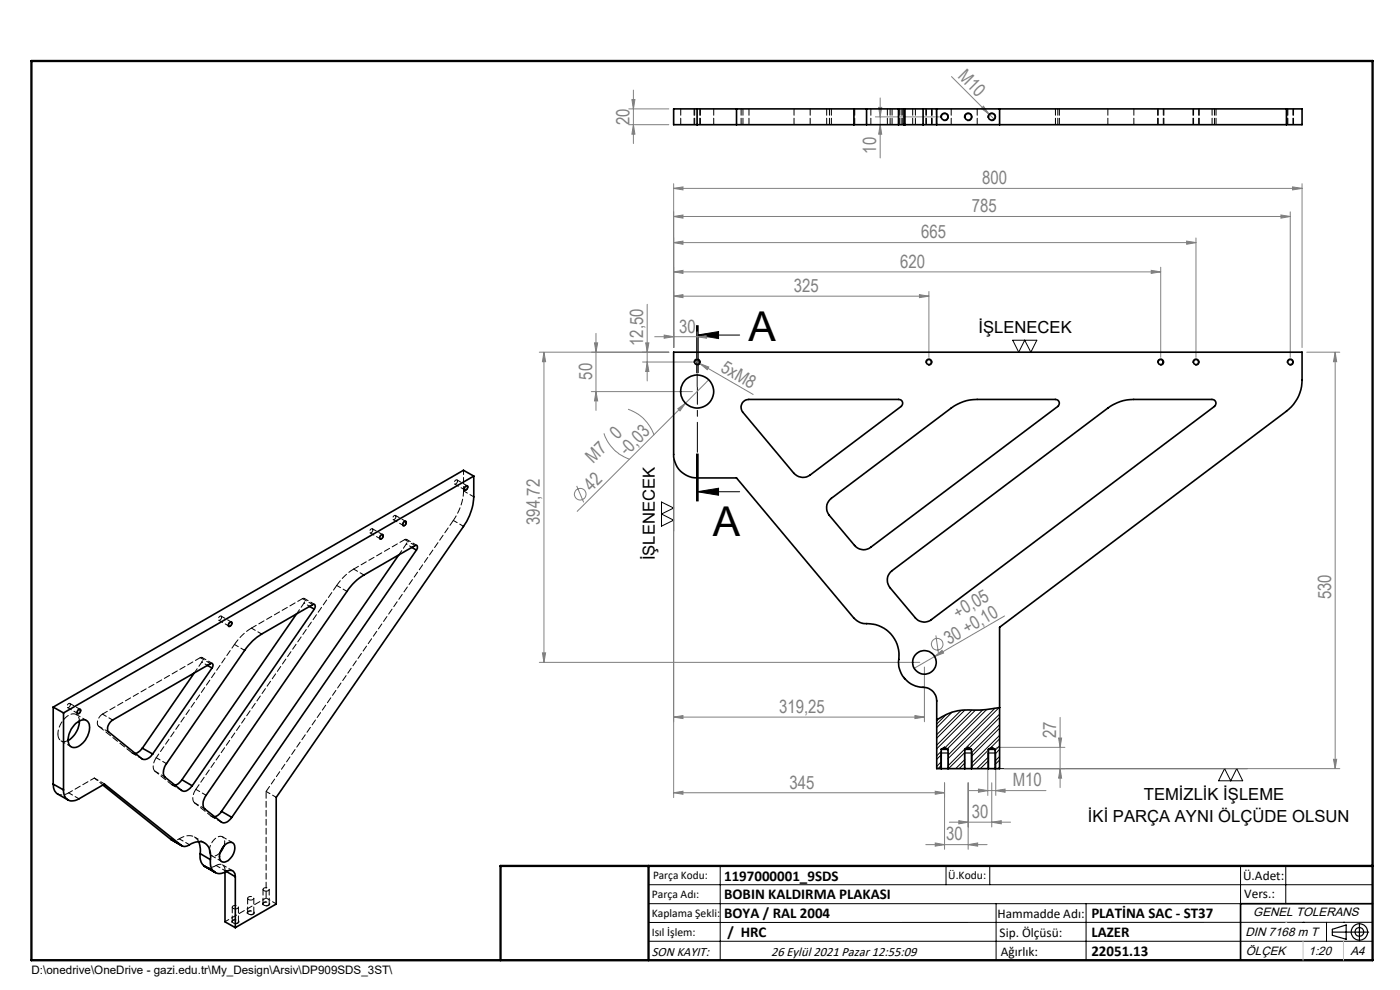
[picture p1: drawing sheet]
<svg xmlns="http://www.w3.org/2000/svg" width="297mm" height="210mm" viewBox="0 0 297 210" stroke-linecap="round" stroke-linejoin="round" font-family="sans-serif">
<g fill="none" stroke="#808080" stroke-width=".21">
<path d="M134.4 19.1v11.3M201.9 16.3l7.9 7.9M133.4 26.4h8.5M133.4 23.1h8.5M134.1 21.1h.6l-.3 2zM134.4 26.4l.3 2.1h-.6zM142.9 40l2-.4v.7zM142.9 39v34.7M142.9 40h133.3M185.7 24.8h13.7M186.4 22.8h.6l-.3 2zM186.7 26.4l.3 2.1h-.6z"/>
<path d="M186.7 20.8v12.7M208.2 23l.4-.5 1.2 1.7zM209.8 24.2l1.2 1.2M274.2 39.6l2 .4-2 .3zM276.2 39v34.7M142.9 57.7l2-.3v.6zM142.9 51.5l2-.4v.7zM142.9 57.7h103.3M142.9 51.5h110.8M142.9 45.9l2-.3v.7zM142.9 45.9h130.8M244.2 57.4l2 .3-2 .3z"/>
<path d="M246.2 56.7v19.1M251.7 51.1l2 .4-2 .3zM253.7 50.5v25.3M271.7 45.6l2 .3-2 .4zM273.7 44.9v30.9M114.4 74.7h27.5M115.4 74.7l.3 2h-.6zM115.4 74.7v65.8M126.1 72.7h.7l-.4 2zM126.4 70.7v16.4M136.3 76.8h10.6M137 72.7h.7l-.4 2z"/>
<path d="M137.3 76.8l.4 2h-.7zM137.3 64.5v16.3M138.9 71.4h13M140.9 71.1l2 .3-2 .3zM142.9 62.8l2-.3v.6zM142.9 62.8h54.2M147.3 76.5l12.5 7.2M147.9 71.4l2-.3v.6zM147.9 70.4v11.6M148.5 77.1l1.9 .7-.4 .6zM195.1 62.5l2 .3-2 .3zM197.1 61.8v14"/>
<path d="M277.2 74.7h7M283.2 74.7l.4 2h-.7zM283.2 74.7v88.3M125.4 83.1h21.5M126.4 83.1l.4 1.9h-.7zM128.1 91.9a8.7 8.7 0 0 0 5.5 5.5M133.2 86.8a8.6 8.6 0 0 1 5.5 5.5M142.9 97.4v71.8M143.8 86.7l1.6-1.2-1.1 1.7zM145.4 85.5l-23 23M150.4 80.6l-5 4.9M122.3 103.1l1.5 3.5"/>
<path d="M115.1 138.5h.6l-.3 2zM198.3 139.3l1.5-1.3 .4 .5zM198.3 139.3l-4.4 2.5M198.5 134.8l.6 3.7M213.1 130.7l-14.8 8.6M114.4 140.5h80.7M142.9 152.1l2-.3v.6zM142.9 152.1h53.2M194.1 151.8l2 .3-2 .3zM196.1 141.5v11.6M211.4 158.5h14.5M224.6 156.6h.6l-.3 1.9z"/>
<path d="M224.9 152.2v14.9M142.9 168.2l2-.4v.7zM142.9 168.2h57.5M196.4 179.2h13M198.4 178.8l2 .4-2 .3zM198.4 167.8l2 .4-2 .3zM200.4 166v14.2M201.4 174.4h13M203.4 174.1l2 .3-2 .4zM205.4 179.2l2-.4v.7zM205.4 166v14.2M205.6 167.7h16.3"/>
<path d="M207.6 167.4l1.9 .3-1.9 .4zM209.5 160.7v8M210.4 174.4l2-.3v.7zM210.4 166v9.4M211.2 167.7l2-.3v.7zM211.2 160.7v8M213.1 163h71.1M224.9 163l.3 2.1h-.6zM282.9 161.1h.7l-.4 1.9z"/>
<circle cx="123.1" cy="104.8" r="1.23"/>
<circle cx="198.8" cy="136.7" r="1.24"/>
</g>
<g fill="none" stroke="#000" stroke-width=".21">
<path d="M199.6 25a.84 .84 0 0 1 .8-1 .84 .84 0 0 1 .8 .9 .84 .84 0 0 1-1 .7M204.6 25a.84 .84 0 0 1 .7-1.1 .84 .84 0 0 1 .9 1 .84 .84 0 0 1-1 .7M209.6 25a.83 .83 0 0 1 .7-1 .83 .83 0 0 1 .9 .9 .83 .83 0 0 1-1 .7M147.2 77a.68 .68 0 0 1 .7-.9 .68 .68 0 0 1 .7 .8 .68 .68 0 0 1-.9 .6M147.8 69.1v10M147.9 71.1l4.5-.8v1.5zM147.9 71.1h9M147.9 69.1v10M148.1 69.1v10M196.4 77a.66 .66 0 0 1 .6-.8 .66 .66 0 0 1 .7 .7 .66 .66 0 0 1-.8 .6M214.8 72.2h5.2l-1.3 2.5-1.3-2.5-1.3 2.5zM245.6 77a.67 .67 0 0 1 .6-.9 .67 .67 0 0 1 .7 .8 .67 .67 0 0 1-.8 .6"/>
<path d="M253.1 77a.68 .68 0 0 1 .6-.9 .68 .68 0 0 1 .7 .8 .68 .68 0 0 1-.9 .6M273.1 77a.68 .68 0 0 1 .6-.9 .68 .68 0 0 1 .7 .8 .68 .68 0 0 1-.9 .6M142.9 97.4v15.2M147.8 96.3v10M147.9 96.3v10M148.1 96.3v10zM80.7 113.6l.3-.3a.6 .6 0 0 1 .3 .7 .6 .6 0 0 1-.6 .4l-.2-.3zM85.7 110.6a.34 .34 0 0 1 .5 0 .34 .34 0 0 1 0 .5 .42 .42 0 0 1-.3 .5 .42 .42 0 0 1-.5-.3zM98.7 103.1l.1-.1a.39 .39 0 0 1 .5 .2 .39 .39 0 0 1-.1 .5l-.1 .1a.37 .37 0 0 1-.6 .2 .37 .37 0 0 1 0-.6zM140.3 106.5l2.6 1.3-2.6 1.2 2.6 1.3-2.6 1.3zM147.9 104.3l4.5-.7v1.4zM147.9 104.3h9"/>
<path d="M48.7 132a.34 .34 0 0 1 .5-.1 .34 .34 0 0 1 0 .5 .45 .45 0 0 1-.3 .5 .45 .45 0 0 1-.5-.2zM16.7 150.4a.39 .39 0 0 1 .5 .2 .39 .39 0 0 1-.2 .5l-.2 .3a.35 .35 0 0 1-.5-.1 .35 .35 0 0 1 .1-.5zM199.6 159.7v3.3M201.2 159.7v3.3M204.6 159.7v3.3M206.2 159.7v3.3M209.6 159.7v3.3M211.2 159.7v3.3M210.7 163h54M259.8 163l1.3 2.6 1.3-2.6 1.2 2.6h-5.1zM137.6 187.7h153.6M137.6 191.7h153.6"/>
<path d="M137.6 199.7h153.6M152.8 183.7v20M200.7 183.7v4M210 183.7v4M211.3 191.7v12M230.4 191.7v12M263.2 183.7v20M272.8 183.7v8M276.4 195.6h.1M281.4 195.6v4.1M285 195.6h.1M291.2 195.6l-153.6 .1"/>
</g>
<g fill="none" stroke="#000" stroke-width=".25">
<path d="M199.6 159.7h1.6M204.6 159.7h1.6M209.5 159.7h1.7M282.6 197.7h7.8M282.6 197.1l3-.9v3l-3-.8zM288.4 195.8v3.8M106.2 203.7h185"/>
<circle cx="288.4" cy="197.7" r="1.74"/>
<circle cx="288.4" cy="197.7" r=".93"/>
</g>
<path d="M49.4 195.2a.43 .43 0 0 0-.2 .6 .43 .43 0 0 0 .6 .1 .52 .52 0 0 0 .7 0 .52 .52 0 0 0 0-.7l-.5-.1-.6 .1M52.6 193.3a.43 .43 0 0 0-.1 .6 .43 .43 0 0 0 .6 .2 .52 .52 0 0 0 .6-.1 .52 .52 0 0 0 .1-.7l-.6-.1-.6 .1M55.9 191.4a.43 .43 0 0 0-.1 .6 .43 .43 0 0 0 .5 .2 .52 .52 0 0 0 .7-.1 .52 .52 0 0 0 0-.7l-.5-.1-.6 .1" fill="none" stroke="#000" stroke-width=".21" stroke-dasharray="1.3 .6" stroke-dashoffset=".6" stroke-linecap="butt"/>
<path d="M147.2 23.1v3.3M148.6 26.4v-3.3M196.4 23.1v3.3M197.7 26.4v-3.3M245.6 23.1v3.3M246.9 26.4v-3.3M253.1 23.1v3.3M254.4 26.4v-3.3M273.1 23.1v3.3M274.4 26.4v-3.3" fill="none" stroke="#000" stroke-width=".21" stroke-dasharray="1.3 .6" stroke-dashoffset="-.1"/>
<path d="M147.9 69.1v37.2" fill="none" stroke="#000" stroke-width=".21" stroke-dasharray="6.3 1.3 1.3 1.3" stroke-dashoffset="-.2"/>
<path d="M291.2 191.7h-28v12" fill="none" stroke="#000" stroke-width=".35"/>
<path d="M6.7 12.9h284.5v190.8h-284.5zM137.6 183.7v20M291.2 183.7h-185v20" fill="none" stroke="#000" stroke-width=".5"/>
<path d="M276.4 199.7v4M285 199.7v4" fill="none" stroke="#c0c0c0" stroke-width=".21"/>
<path d="M272.8 195.6h.1" fill="none" stroke="#c0c0c0" stroke-width=".25"/>
<path d="M147.9 71.1l4.5-.8v1.5zM147.9 104.3l4.5-.7v1.4z" fill="#000"/>
<g fill="#808080">
<path d="M208.2 23l.4-.5 1.2 1.7z"/>
<path d="M198.3 139.3l1.5-1.3 .4 .5z"/>
<path d="M143.8 86.7l1.6-1.2-1.1 1.7z"/>
<path d="M148.5 77.1l1.9 .7-.4 .6z"/>
<path d="M211.2 167.7l2-.3v.7zM207.6 167.4l1.9 .3-1.9 .4z"/>
<path d="M198.4 178.8l2 .4-2 .3zM205.4 179.2l2-.4v.7zM203.4 174.1l2 .3-2 .4zM210.4 174.4l2-.3v.7zM142.9 40l2-.4v.7zM274.2 39.6l2 .4-2 .3z"/>
<path d="M142.9 152.1l2-.3v.6zM194.1 151.8l2 .3-2 .3zM142.9 62.8l2-.3v.6zM195.1 62.5l2 .3-2 .3zM142.9 57.7l2-.3v.6zM244.2 57.4l2 .3-2 .3zM142.9 51.5l2-.4v.7zM251.7 51.1l2 .4-2 .3z"/>
<path d="M147.9 71.4l2-.3v.6zM140.9 71.1l2 .3-2 .3zM198.4 167.8l2 .4-2 .3zM142.9 168.2l2-.4v.7zM271.7 45.6l2 .3-2 .4zM142.9 45.9l2-.3v.7z"/>
<path d="M134.4 26.4l.3 2.1h-.6zM134.1 21.1h.6l-.3 2z"/>
<path d="M126.4 83.1l.4 1.9h-.7zM126.1 72.7h.7l-.4 2zM137.3 76.8l.4 2h-.7zM137 72.7h.7l-.4 2z"/>
<path d="M186.4 22.8h.6l-.3 2zM186.7 26.4l.3 2.1h-.6z"/>
<path d="M115.4 74.7l.3 2h-.6zM115.1 138.5h.6l-.3 2zM283.2 74.7l.4 2h-.7zM282.9 161.1h.7l-.4 1.9zM224.6 156.6h.6l-.3 1.9zM224.9 163l.3 2.1h-.6z"/>
</g>
<g fill="none" stroke="#000" stroke-width=".21">
<path d="M199.7 159.4l-1 .9M200.8 151.5l-2.1 2.1M202 151.1l-3.3 3.2M203.9 150.7l-5.2 5.1M204.7 159.6l-3.5 3.4M204.7 150.6l-6 6M206.2 150.6l-7.5 7.5M206.9 150.7l-8.2 8.1M208.5 150.6l-8 8M209.3 150.5l-8.4 8.4M209.7 159.1l-3.6 3.6M211.1 150.2l-10 10"/>
<path d="M211.9 150.1l-10.8 10.8M212.1 151.5l-11 10.9M212.1 153.7l-6 6M212.1 156l-6 5.9M212.1 158.2l-1 1M212.1 152.2l-6.5 6.5M212.1 154.5l-6 5.9M212.1 156.7l-2.1 2.1M212.1 159l-1 .9M199.7 161.6l-1 1M199.7 160.1l-1 1M199.7 162.4l-.7 .6"/>
<path d="M204.7 161.1l-2 1.9M204.7 161.8l-1.2 1.2M209.7 160.6l-2.5 2.4M209.7 162.8l-.2 .2M209.7 161.4l-1.7 1.6M212.1 160.5l-1 .9M212.1 162.7l-.4 .3M212.1 161.2l-1 1"/>
</g>
<g fill="none" stroke="#000" stroke-width=".35">
<path d="M147.9 23.1h-5v3.3h5M147.9 26.4h33.3M147.9 23.1h33.3M147.9 23.1v3.3M156.2 23.1v3.3M181.2 26.4h2.6M181.2 23.1h2.6M181.2 23.1v3.3M183.8 26.4h6.8M183.8 23.1h6.8M183.8 23.1v3.3M190.6 26.4h1.2"/>
<path d="M190.6 23.1h1.2M190.6 23.1v3.3M191.8 26.4h.2M191.8 23.1h.2M191.8 23.1v3.3M192 26.4h3.8M192 23.1h3.8M192 23.1v3.3M195.8 26.4h2.9M195.8 23.1h2.9M195.8 23.1v3.3M198.7 23.1v3.3"/>
<path d="M198.7 26.4h74.2M198.7 23.1h74.2M212.1 23.1v3.3M272.9 23.1h3.3v3.3h-3.3M272.9 23.1v3.3M157.7 85.2l.6-.4 .6-.1h31.7a.82 .82 0 0 1 .9 .6 .82 .82 0 0 1-.3 .9l-19.4 14.6a2.53 2.53 0 0 1-3.4-.4l-10.8-13a1.62 1.62 0 0 1 .1-2.2zM80.8 113.6l.2-.2a.45 .45 0 0 1 .3 .5 .45 .45 0 0 1-.4 .4 .36 .36 0 0 1-.4-.3 .36 .36 0 0 1 .3-.4zM84.6 117.7l-37.6 54.4M85.7 110.8l.2-.2a.44 .44 0 0 1 .2 .6 .44 .44 0 0 1-.7 .1zM87.4 116.1l.9 .6M88.3 116.7a.55 .55 0 0 0 .3-.6 .55 .55 0 0 0-.4-.4l-11 6.3a11 11 0 0 0-3.6 3.5l-29.9 43.2a2.37 2.37 0 0 0-.3 2.9l3.6 2.8a1.53 1.53 0 0 0 1.9-.7l.3-.3M88.3 116.7l-39.1 56.7"/>
<path d="M98.7 103.2l.3-.1a.47 .47 0 0 1 .2 .6 .47 .47 0 0 1-.6 .3l-.1-.4zM100.5 101v4.4a11.9 11.9 0 0 1-2.2 6.3l-39.7 57.4v22.7l-8.7 5M100.5 101l-2.2-1.2-87 50.2M100.5 101l-87 50.2M176 106l25.8-19.4a9 9 0 0 1 5.5-1.9h16.6a.82 .82 0 0 1 .8 .6 .82 .82 0 0 1-.3 .9l-39.7 29.9a2.44 2.44 0 0 1-3.4-.4l-5.4-6.4a2.53 2.53 0 0 1 .1-3.3zM48.8 132h.1a.47 .47 0 0 1 .2 .5 .47 .47 0 0 1-.4 .3 .47 .47 0 0 1-.2-.4 .47 .47 0 0 1 .3-.4zM62.9 130.2l-24.3 35.2M65.7 128.6l1 .6M66.7 129.2a.57 .57 0 0 0 .2-.6 .57 .57 0 0 0-.4-.4l-11 6.3a11.4 11.4 0 0 0-3.6 3.5l-16.6 24a2.42 2.42 0 0 0-.3 2.9l3.5 2.8a1.54 1.54 0 0 0 2-.7l.3-.3M66.7 129.2l-25.9 37.5M188.9 121.3l46.1-34.7a9 9 0 0 1 5.5-1.9h16.6a.82 .82 0 0 1 .8 .6 .82 .82 0 0 1-.3 .9l-60 45.2a2.44 2.44 0 0 1-3.4-.4l-5.4-6.3a2.53 2.53 0 0 1 .1-3.4zM11.3 150l2.2 1.2"/>
<path d="M11.3 150v16.3M13.5 151.2v16.4M15.8 153.7a2.29 2.29 0 0 1 2.5-.8 2.82 2.82 0 0 1 0 3.7 2.81 2.81 0 0 1-3.2 1.8 2.42 2.42 0 0 1-.4-2.9l.4-.8zM16.6 150.6a.3 .3 0 0 1 .4 0 .3 .3 0 0 1 0 .4l-.3 .3a.36 .36 0 0 1-.4-.3 .36 .36 0 0 1 .3-.4zM16.8 153a5.1 5.1 0 0 1-2.3 4.1M30.2 158.7l-.5 .6-.9 .5M30.2 158.7l2.2 1.2M41.2 142.8l-11 15.9M44 141.1l1 .6M45 141.7a.49 .49 0 0 0 .2-.6 .49 .49 0 0 0-.6-.3l-20.7 11.9a1.88 1.88 0 0 0-.8 2.6l7 5.7a1.78 1.78 0 0 0 2.3-1.1M45 141.7l-12.6 18.2M199.7 159h1.4"/>
<path d="M199.7 159v4M199.7 159l.7-.5 .7 .5M201.1 159v4M204.7 159h1.4M204.7 159l.7-.5 .7 .5M204.7 159v4M206.1 159v4M209.7 159h1.4M209.7 159v4M209.7 159l.7-.5 .7 .5M211.1 159v4M212.1 150.1l-1.5 .2a28.4 28.4 0 0 1-6.3 .3 10.8 10.8 0 0 0-5.6 2.1"/>
<path d="M11.3 166.3l.2 1.2 .5 .8 2.4 1.4M11.3 166.3l2.2 1.3M13.5 167.6a1.99 1.99 0 0 0 .9 2.1 1.99 1.99 0 0 0 2.3-.2l5.5-3.2 16.3 13M21.8 166.5l14.5 11.6M36.3 178.1l2.3 1.3M36.3 178.1l2.2 1.2M38.5 179.3a1.66 1.66 0 0 0 2.1-.3 2.58 2.58 0 0 1 2.8-.2 2.58 2.58 0 0 1 1.3 2.6l-.1 .9M38.6 165.4l-.7 .8-.8 .3M38.6 165.4l2.2 1.3M42.1 178.5l.4 1.6v1M47 172.1l-.8 .8-.7 .4M47 172.1l2.2 1.3"/>
<path d="M47.4 179.6a1.35 1.35 0 0 1 2.3-.4 3.1 3.1 0 0 1-2.3 3.7 1.34 1.34 0 0 1-.7-2.1zM47.5 179.5l-.8 1.3M199.7 163h-1v-14.3a3 3 0 0 0-3.4-2.9 5.5 5.5 0 0 1-4.6-6.6 6.8 6.8 0 0 0-7.6-7l-1.1-.4-.8-.7-25-29.7h-8.3a4.9 4.9 0 0 1-5-5v-21.7h133.3v5.9a8.3 8.3 0 0 1-3.3 6.6l-60.8 45.9v29.9h-1M199.7 163h1.4M201.1 163h3.6M204.7 163h1.4M206.1 163h3.6M209.7 163h1.4M42.5 181.1a2.83 2.83 0 0 0 .7 2.5M42.5 181.1l2.1 1.2M43.2 183.6l2.2 1.2M43.2 183.6l.1 .1"/>
<path d="M43.3 183.7l2.4 1.4M43.3 183.7l2.2 1.3M44.6 182.3a2.72 2.72 0 0 0 .8 2.5M45.4 184.8l.1 .2M47.7 185v10.5l2.2 1.3M48 184.8a1.17 1.17 0 0 1 1.4-.1 1.17 1.17 0 0 1 .5 1.3M48 184.8a2.14 2.14 0 0 1-2.5 .2M48 184.8l1.9 1.2M49.9 186v10.8"/>
<circle cx="200.4" cy="24.8" r=".72"/>
<circle cx="205.4" cy="24.8" r=".71"/>
<circle cx="210.4" cy="24.8" r=".71"/>
<circle cx="147.9" cy="76.8" r=".55"/>
<circle cx="197.1" cy="76.8" r=".54"/>
<circle cx="246.2" cy="76.8" r=".55"/>
<circle cx="253.7" cy="76.8" r=".55"/>
<circle cx="273.7" cy="76.8" r=".55"/>
<circle cx="147.9" cy="83.1" r="3.5"/>
<circle cx="196.1" cy="140.5" r="2.51"/>
</g>
<g fill="none" stroke="#000" stroke-width=".21" stroke-dasharray="1.3 .6" stroke-dashoffset=".3">
<path d="M98.3 99.7v4.4M78.5 113l2.2 1.3M79.1 112.4v-.1a.46 .46 0 0 0-.6 .2 .46 .46 0 0 0 .1 .6l.3-.3 .2-.4M81.2 113.4l-2.2-1.2M83.4 110.2l2.2 1.3M84 109.6v-.2a.46 .46 0 0 0-.6 .2 .46 .46 0 0 0 .1 .6l.3-.2 .2-.4M86.1 110.6l-2.2-1.3M88 115.7l-2.1-1.2M88.4 115.7l-2.2-1.3M96.2 110.4l2.1 1.3M96.5 102.7l2.1 1.2M97.1 102l-.1-.1a.46 .46 0 0 0-.5 .2 .46 .46 0 0 0 .1 .6l.3-.2 .2-.5"/>
<path d="M98.3 104.1l2.2 1.3M99.1 103.1l-2.1-1.3M46.4 131.6l2.2 1.2M47 130.9v-.1a.46 .46 0 0 0-.6 .2 .46 .46 0 0 0 .1 .6l.4-.2 .1-.5M49.1 131.9l-2.2-1.2M51.9 138l-2.2-1.3M55.5 134.5l-2.2-1.3M66.3 128.2l-2.1-1.2M66.7 128.2l-2.1-1.3M73.6 125.4l-2.2-1.2M77.2 122l-2.2-1.3M13 157.2l2.1 1.2"/>
<path d="M14.3 150.1l2.2 1.2M14.9 149.4v-.1a.46 .46 0 0 0-.6 .2 .46 .46 0 0 0 .1 .6l.4-.2 .1-.5M17 150.5l-2.2-1.3M18.4 152.8l-2.2-1.2M23.1 155.3l-2.2-1.3M23.9 152.7l-2.2-1.2M28.1 159.7l2.1 1.3M44.7 140.8l-2.2-1.3M45 140.7l-2.1-1.2M14.6 168.2l2.1 1.2M20 165l2.2 1.3M30.2 160.9l-2.2-1.2"/>
<path d="M33.1 160.7l16.6-24M35.1 164.9l-2.2-1.3M35.3 162l-2.2-1.3M36.4 166.4l-3.5-2.8M36.5 166.5l2.2 1.2M38.6 167.6l-2.2-1.2M40.2 179.2l-2.2-1.3M43.4 178.8l-2.1-1.3M43.5 171.6l-2.2-1.3M43.7 168.7l-2.2-1.3M44.8 173.1l-3.5-2.8M44.9 173.2l2.2 1.2"/>
<path d="M47 174.4l-2.2-1.3M49.4 178.8l-2.2-1.3M56.5 167.9l2.1 1.2M44.9 181.5l2.2 1.3M48 184.8l-2.2-1.2M49.4 184.7l-2.2-1.2M56.5 190.5l2.1 1.2"/>
</g>
<path d="M12.3 155.7a4.6 4.6 0 0 1 3.1-4.3 1.31 1.31 0 0 1 1.5 1.5M28.8 159.8l-.8-.1M14.6 168.2l-1.1 .4h-.7l-.5-.2M20 165l-5.4 3.2M21.8 166.5l-1.8-1.5M37.2 166.5l-.8-.1M45.6 173.2l-.8-.1M45.8 183.6a2.26 2.26 0 0 1-2.3 .2M56.5 190.5l-8.7 5" fill="none" stroke="#000" stroke-width=".21" stroke-dasharray="1.3 .6" stroke-dashoffset=".4"/>
<g fill="none" stroke="#000" stroke-width=".21" stroke-dasharray="1.3 .6">
<path d="M96.2 110.4l-39.7 57.5M49.7 136.7a11.6 11.6 0 0 1 3.6-3.5M71.4 124.2a11.6 11.6 0 0 1 3.6-3.5M14.5 157.1a1.38 1.38 0 0 1-1.6 0 1.38 1.38 0 0 1-.6-1.4M32.9 163.6a2.34 2.34 0 0 1 .2-2.9M41.3 170.3a2.34 2.34 0 0 1 .2-2.9M47.8 185v-.3M48 184.8l-.2-.1M49.3 192.4v3.1M50.6 195.5v-3.1M52.5 190.5v3.1M53.8 193.6v-3.1"/>
<path d="M55.8 188.7v3M57.1 191.7v-3"/>
</g>
<path d="M98.3 104.1a11.5 11.5 0 0 1-2.1 6.3M53.3 133.2l10.9-6.2M75 120.7l10.9-6.2M20.9 154a1.92 1.92 0 0 1 .8-2.5M21.7 151.5l20.8-12M41.5 167.4l29.9-43.2M44.4 180.4a3 3 0 0 1 2.5-3 1.43 1.43 0 0 1 .6 2.1" fill="none" stroke="#000" stroke-width=".21" stroke-dasharray="1.3 .6" stroke-dashoffset=".1"/>
<g fill="none" stroke="#000" stroke-width=".21" stroke-dasharray="1.3 .6" stroke-dashoffset="-.1">
<path d="M144.4 23.1v3.3M147.4 23.1v3.3M148.5 26.4v-3.3M151.4 26.4v-3.3M157.2 23.1v3.3M157.6 23.1v3.3M158.9 23.1v3.3M168.5 23.1v3.3M171.9 23.1v3.3M175.4 23.1v3.3M176 23.1v3.3M176.4 23.1v3.3"/>
<path d="M181.3 23.1v3.3M184.7 23.1v3.3M188.2 23.1v3.3M188.8 23.1v3.3M189.2 23.1v3.3M190.7 23.1v3.3M190.7 26.4v-3.3M191.2 23.1v3.3M191.5 26.4v-3.3M193.6 23.1v3.3M194.2 23.1v3.3M196.5 23.1v3.3"/>
<path d="M197.6 23.1v3.3M197.6 26.4v-3.3M198.6 26.4v-3.3M201.8 23.1v3.3M207.3 23.1v3.3M223.9 23.1v3.3M224.4 23.1v3.3M224.7 26.4v-3.3M235 23.1v3.3M240.5 23.1v3.3M245.7 23.1v3.3M246.8 26.4v-3.3"/>
<path d="M253.2 23.1v3.3M254.3 26.4v-3.3M257.1 23.1v3.3M257.6 23.1v3.3M258 26.4v-3.3M273.2 23.1v3.3M274.3 26.4v-3.3M28 159.7l-7.1-5.7M46.7 180.8a1.38 1.38 0 0 1-2.1 .4l-.2-.8M49.5 195.8a.4 .4 0 0 1-.1-.6 .4 .4 0 0 1 .6-.1h.1a.39 .39 0 0 1 .5 .5 .39 .39 0 0 1-.6 .3l-.5-.1M49.5 192.7a.4 .4 0 0 1-.1-.6 .4 .4 0 0 1 .6 0h.1a.39 .39 0 0 1 .5 .4 .39 .39 0 0 1-.6 .3l-.5-.1M52.7 190.8a.4 .4 0 0 1 0-.5 .4 .4 0 0 1 .5-.1h.2a.39 .39 0 0 1 .4 .5 .39 .39 0 0 1-.5 .2l-.6-.1"/>
<path d="M52.7 193.9a.4 .4 0 0 1 0-.6 .4 .4 0 0 1 .5-.1l.2 .1a.39 .39 0 0 1 .4 .4 .39 .39 0 0 1-.5 .3l-.6-.1M56 188.9a.4 .4 0 0 1-.1-.5 .4 .4 0 0 1 .6-.1h.2a.39 .39 0 0 1 .4 .5 .39 .39 0 0 1-.6 .2l-.5-.1M56 192a.4 .4 0 0 1-.1-.6 .4 .4 0 0 1 .6 0h.2a.39 .39 0 0 1 .4 .4 .39 .39 0 0 1-.6 .3l-.5-.1"/>
</g>
<path d="M86.2 115.4l-1.6 2.3M64.5 127.9l-1.6 2.3M42.8 140.4l-1.6 2.3M38 177.9a2.66 2.66 0 0 1 4.1 .6M45.8 183.6a1.16 1.16 0 0 1 1.4-.1 1.16 1.16 0 0 1 .6 1.2" fill="none" stroke="#000" stroke-width=".21" stroke-dasharray="1.3 .6" stroke-dashoffset=".2"/>
<path d="M85.9 114.5a.44 .44 0 0 1 .5 .1 .44 .44 0 0 1-.1 .6l-.1 .2M87.4 116.1l-1.2-.7M42.5 139.5a.44 .44 0 0 1 .6 .2 .44 .44 0 0 1-.2 .6l-.1 .1M64.2 127a.44 .44 0 0 1 .5 .2 .44 .44 0 0 1-.1 .5l-.1 .2M65.7 128.6l-1.2-.7M44 141.1l-1.2-.7" fill="none" stroke="#000" stroke-width=".21" stroke-dasharray="1.3 .6" stroke-dashoffset=".7"/>
<path d="M38 177.9a1.55 1.55 0 0 1-1.6 .2" fill="none" stroke="#000" stroke-width=".21" stroke-dasharray="1.3 .6" stroke-dashoffset=".9"/>
<path d="M56.5 167.9v22.6" fill="none" stroke="#000" stroke-width=".21" stroke-dasharray="1.3 .6" stroke-dashoffset="-.2"/>
<g font-size="8.7">
<text x="158.8" y="72.3">A</text>
<text x="151.2" y="113.7">A</text>
</g>
<g font-size="3.9" fill="#808080">
<text x="203.1" y="16.3" transform="rotate(45 203.1 16.3)">M10</text>
<text x="133.5" y="26.6" transform="rotate(-90 133.5 26.6)">20</text>
<text x="185.9" y="32.6" transform="rotate(-90 185.9 32.6)">10</text>
<text x="208.3" y="39.1">800</text>
<text x="206.1" y="45">785</text>
<text x="195.5" y="50.6">665</text>
<text x="190.9" y="56.8">620</text>
<text x="168.4" y="61.9">325</text>
<text x="144.1" y="70.5">30</text>
<text x="136.5" y="73.4" transform="rotate(-90 136.5 73.4)">12,50</text>
<text x="125.6" y="80.5" transform="rotate(-90 125.6 80.5)">50</text>
<text x="152.7" y="78.6" transform="rotate(30 152.7 78.6)">5xM8</text>
<text x="131" y="93.3" transform="rotate(-45 131 93.3)">0</text>
<text x="125.9" y="98.4" transform="rotate(-45 125.9 98.4)">M7</text>
<text x="133" y="96.8" transform="rotate(-45 133 96.8)">-0,03</text>
<text x="125.5" y="104.3" transform="rotate(-45 125.5 104.3)">42</text>
<text x="114.6" y="111.4" transform="rotate(-90 114.6 111.4)">394,72</text>
<text x="203.1" y="131.2" transform="rotate(-30 203.1 131.2)">+0,05</text>
<text x="282.4" y="127.1" transform="rotate(-90 282.4 127.1)">530</text>
<text x="201.3" y="136.8" transform="rotate(-30 201.3 136.8)">30 +0,10</text>
<text x="165.3" y="151.2">319,25</text>
<text x="224" y="156.6" transform="rotate(-90 224 156.6)">27</text>
<text x="167.5" y="167.3">345</text>
<text x="214.9" y="166.8">M10</text>
<text x="206.2" y="173.5">30</text>
<text x="200.7" y="178.3">30</text>
</g>
<g font-size="3.5">
<text x="207.6" y="70.7">İŞLENECEK</text>
<text x="138.9" y="118.9" transform="rotate(-90 138.9 118.9)">İŞLENECEK</text>
<text x="242.7" y="169.8">TEMİZLİK İŞLEME</text>
<text x="230.8" y="174.4">İKİ PARÇA AYNI ÖLÇÜDE OLSUN</text>
</g>
<g font-size="3.2">
<text x="153.6" y="190.8">BOBIN KALDIRMA PLAKASI</text>
<text x="153.6" y="186.8">1197000001_9SDS</text>
<text x="153.6" y="194.8">BOYA / RAL 2004</text>
<text x="231.5" y="194.8">PLATİNA SAC - ST37</text>
<text x="154.3" y="198.8">/ HRC</text>
<text x="231.5" y="198.7">LAZER</text>
<text x="231.5" y="202.8">22051.13</text>
</g>
<g font-size="2.8">
<text x="263.7" y="186.7">Ü.Adet:</text>
<text x="263.9" y="190.5">Vers.:</text>
<text x="211.6" y="194.8">Hammadde Adı:</text>
<text x="138.3" y="202.8">SON KAYIT:</text>
<text x="163.6" y="202.8">26 Eylül 2021 Pazar 12:55:09</text>
<text x="212.1" y="198.7">Sip. Ölçüsü:</text>
<text x="212.3" y="202.7">Ağırlık:</text>
</g>
<g font-size="2.6">
<text x="265.9" y="194.4">GENEL TOLERANS</text>
<text x="264.2" y="198.5">DIN 7168 m T</text>
<text x="264.3" y="202.6">ÖLÇEK</text>
<text x="277.6" y="202.6">1:20</text>
<text x="286.5" y="202.6">A4</text>
</g>
<g font-size="2.5">
<text x="138.3" y="190.5">Parça Adı:</text>
<text x="138.5" y="186.5">Parça Kodu:</text>
<text x="201.2" y="186.5">Ü.Kodu:</text>
<text x="138.3" y="194.5">Kaplama Şekli:</text>
<text x="138.3" y="198.6">Isıl İşlem:</text>
<text x="6.7" y="206.7">D:\onedrive\OneDrive - gazi.edu.tr\My_Design\Arsiv\DP909SDS_3ST\</text>
</g>
</svg>
